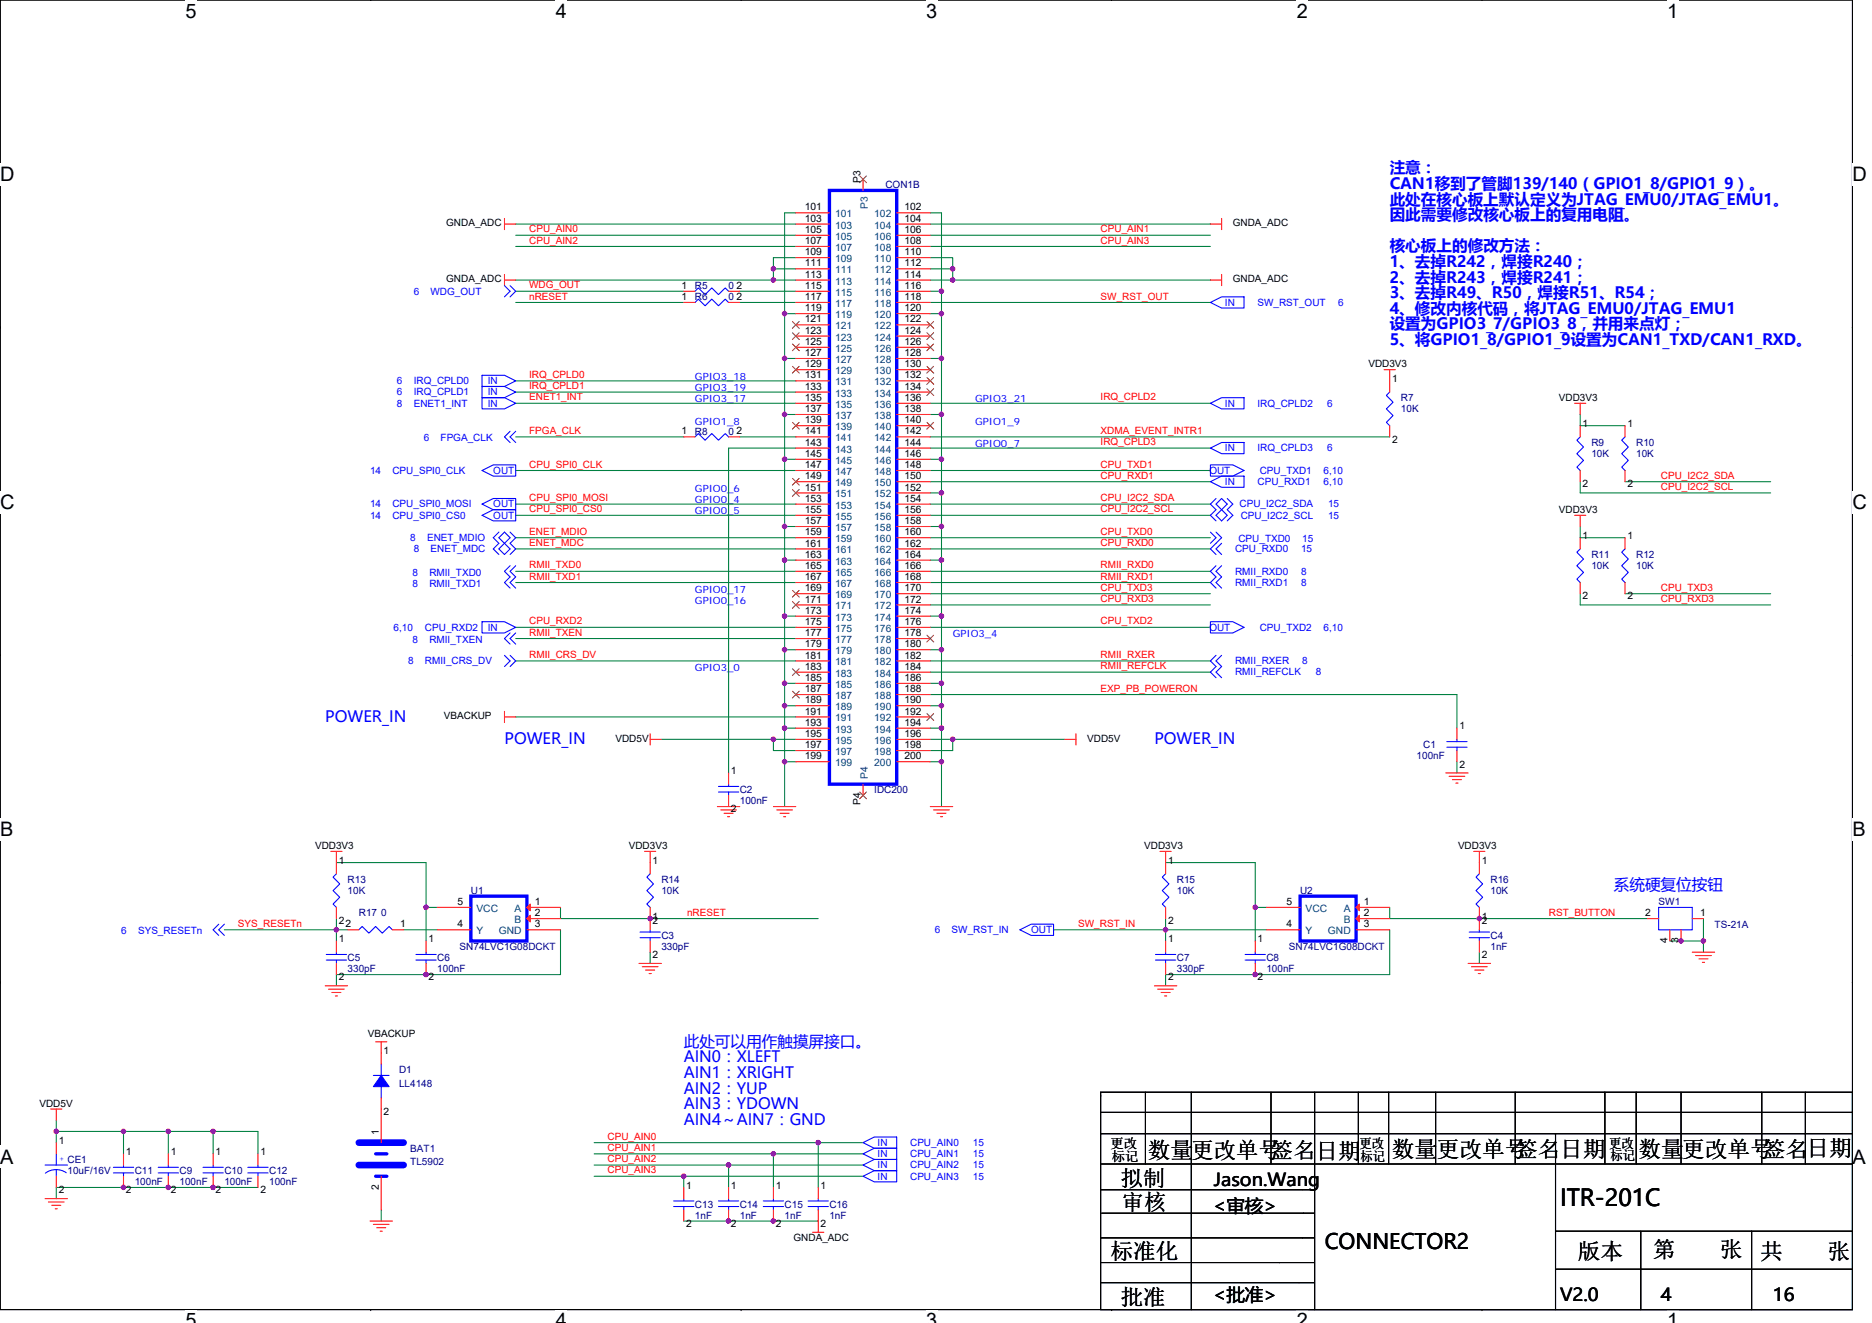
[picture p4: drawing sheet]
<svg xmlns="http://www.w3.org/2000/svg" width="297mm" height="210mm" viewBox="0 0 297 210" stroke-linecap="round" stroke-linejoin="round" font-family="sans-serif">
<path d="M0 0h293.9v207.9h-293.9z" fill="none" stroke="#000" stroke-width=".17"/>
<g fill="#fff">
<path d="M29.4 0h1.8v3.5h-1.8z"/>
<path d="M29.4 207.9h1.8v2h-1.8z"/>
</g>
<path d="M58.8 0h.1M58.8 207.9h.1" fill="none" stroke="#000" stroke-width=".17"/>
<g fill="#fff">
<path d="M88.2 0h1.8v3.5h-1.8z"/>
<path d="M88.2 207.9h1.8v2h-1.8z"/>
</g>
<path d="M117.6 0h.1M117.6 207.9h.1" fill="none" stroke="#000" stroke-width=".17"/>
<g fill="#fff">
<path d="M147 0h1.7v3.5h-1.7z"/>
<path d="M147 207.9h1.7v2h-1.7z"/>
</g>
<path d="M176.4 0h.1M176.4 207.9h.1" fill="none" stroke="#000" stroke-width=".17"/>
<g fill="#fff">
<path d="M205.8 0h1.7v3.5h-1.7z"/>
<path d="M205.8 207.9h1.7v2h-1.7z"/>
</g>
<path d="M235.2 0h.1M235.2 207.9h.1" fill="none" stroke="#000" stroke-width=".17"/>
<g fill="#fff">
<path d="M264.5 0h1.8v3.5h-1.8z"/>
<path d="M264.5 207.9h1.8v2h-1.8z"/>
<path d="M0 26h2.3v3.5h-2.3z"/>
<path d="M293.9 26h2.3v3.5h-2.3z"/>
<path d="M0 77.9h2.3v3.5h-2.3z"/>
<path d="M293.9 77.9h2.3v3.5h-2.3z"/>
</g>
<path d="M0 52h.1M293.9 52h.1" fill="none" stroke="#000" stroke-width=".17"/>
<g fill="#fff">
<path d="M0 129.9h2.1v3.5h-2.1z"/>
<path d="M293.9 129.9h2.1v3.5h-2.1z"/>
</g>
<path d="M0 103.9h.1M293.9 103.9h.1" fill="none" stroke="#000" stroke-width=".17"/>
<g fill="#fff">
<path d="M0 181.9h2.2v3.5h-2.2z"/>
<path d="M293.9 181.9h2.2v3.5h-2.2z"/>
</g>
<g fill="none" stroke="#000" stroke-width=".17">
<path d="M0 155.9h.1M293.9 155.9h.1M174.6 176.6h119.3M174.6 179.9h119.3M174.6 173.4h119.3v34.5h-119.3zM181.8 173.4v11.3M189 173.4v34.5M201.7 173.4v11.3M208.6 173.4v34.5M215.5 173.4v11.3M220.3 173.4v11.3M227.8 173.4v11.3"/>
<path d="M240.4 173.4v11.3M246.8 179.9v28M254.7 173.4v11.3M259.6 173.4v11.3M266.7 173.4v11.3M279.5 173.4v11.3M286.5 173.4v11.3M174.6 184.7h119.3M208.6 192.6h-33.8M208.6 188.8h-34M208.6 196.5h-34M246.8 195.4h47.1"/>
<path d="M260.3 195.4v12.5M277.9 195.4v12.5M174.6 200.4h28.5M208.6 203.6h-34M208.6 200.4h-5.7M246.8 201.4h47.1"/>
</g>
<g fill="none" stroke="#008040" stroke-width=".17">
<path d="M81.8 37.3h44.5M81.8 35.6h44.5M81.8 39.1h44.5M126.3 33.8h-1.8v16M147.6 35.6h44.5M147.6 33.8h1.8v12.4h-1.8M147.6 37.3h44.5M147.6 39.1h44.5M81.8 44.4h40.9M81.8 48h26.7M81.8 46.2h26.7M117.4 48h8.9"/>
<path d="M117.4 46.2h8.9M122.7 42.7h3.6M122.7 44.4h3.6M122.7 42.7v1.7M124.5 49.8h1.8M124.5 49.8v7.1h1.8M124.5 56.9v8.9h1.8M126.3 40.9h-3.6v1.8M147.6 44.4h3.6M147.6 48h44.5M147.6 40.9h3.6v1.8M147.6 42.7h3.6v1.7"/>
<path d="M147.6 49.8h1.8M147.6 56.9h1.8M149.4 56.9v8.9M149.4 46.2v3.6M149.4 49.8v7.1M151.2 44.4h40.9M81.8 60.5h44.5M81.8 64h44.5M81.8 62.2h44.5M81.8 74.7h44.5M81.8 69.3h26.7M117.4 69.3h8.9"/>
<path d="M124.5 65.8v7.1h1.8M124.5 72.9v10.7h1.8M126.3 71.1h-10.7v51.6M147.6 69.3h72.9M147.6 74.7h44.5M147.6 76.5h44.5M147.6 64h44.5M147.6 71.1h44.5M147.6 78.2h1.8M147.6 65.8h1.8M147.6 72.9h1.8M149.4 78.2v5.4"/>
<path d="M149.4 72.9v5.3M149.4 65.8v7.1M250.7 65.8v1.8h7.1M250.7 76.5v1.7h30.3M257.8 76.5h23.2M81.8 90.7h44.5M81.8 92.5h44.5M81.8 99.6h44.5M81.8 85.3h44.5M81.8 87.1h44.5M81.8 81.8h44.5M81.8 80h44.5"/>
<path d="M124.5 83.6v5.3h1.8M124.5 88.9v8.9h1.8M124.5 97.8v5.3h1.8M147.6 92.5h44.5M147.6 90.7h44.5M147.6 81.8h44.5M147.6 80h44.5M147.6 99.6h44.5M147.6 94.2h44.5M147.6 96h44.5M147.6 85.3h44.5M147.6 87.1h44.5"/>
<path d="M147.6 83.6h1.8M147.6 88.9h1.8M147.6 97.8h1.8M149.4 83.6v5.3M149.4 97.8v5.3M149.4 88.9v8.9M250.7 83.6v1.7h7.1M250.7 94.2v1.8h30.3M257.8 94.2h23.2M81.8 101.3h44.5M81.8 104.9h44.5M81.8 113.8h44.5"/>
<path d="M104.9 117.3h17.8v1.8h3.6M122.7 117.3h3.6M124.5 115.6v5.3M124.5 103.1v5.4h1.8M124.5 108.5v3.5h1.8M124.5 112v3.6h1.8M147.6 117.3h3.6v1.8h-3.6M147.6 104.9h44.5M147.6 106.7h44.5M147.6 110.2h83.6v5.4M147.6 103.1h1.8M147.6 108.5h1.8"/>
<path d="M147.6 112h1.8M147.6 115.6h1.8M149.4 103.1v5.4M149.4 108.5v7.1M149.4 115.6v5.3M151.2 117.3h17.7M53.4 136.9h14.2v7.1M124.5 120.9v7.1M124.5 120.9h1.8M147.6 120.9h1.8M149.4 120.9v7.1M185 136.9h14.2v7.1"/>
<path d="M231.2 120.9v1.8M35.6 147.6h17.8M53.4 147.6h1.8M53.4 147.6v1.8M53.4 145.8v1.8M64 147.6h5.4M67.6 144h1.8M67.6 144v5.4M88.9 147.6v7.1h-35.5v1.8M88.9 144v1.8h40.9M103.2 151.1v1.8M167.2 147.6h17.8"/>
<path d="M185 147.6h16M185 147.6v1.8M185 145.8v1.8M199.2 144h1.8M199.2 144v5.4M220.5 147.6v7.1h-35.5v1.8M220.5 144v1.8h40.9M234.7 151.1v1.8M265 149.4h5.3v1.7M270.3 145.8v3.6M8.9 179.6v1.8M8.9 179.6h10.7"/>
<path d="M8.9 177.8v1.8M19.6 179.6h7.1M19.6 179.6v3.5M26.7 179.6v3.5M26.7 179.6h7.1M33.8 179.6h7.1v3.5M33.8 179.6v3.5M40.9 188.5h-32v1.7M60.5 192v1.8M94.3 181.4h35.5v7.1M94.3 186.7h14.2v1.8M94.3 184.9h21.3v3.6"/>
<path d="M94.3 183.1h28.4v5.4M108.5 193.8h21.3M108.5 186.7h28.4M115.6 184.9h21.3M122.7 183.1h14.2M129.8 181.4h7.1"/>
</g>
<g fill="#f0f" stroke="#f0f" stroke-width=".17">
<circle cx="151.2" cy="117.3" r=".35"/>
<circle cx="149.4" cy="83.6" r=".35"/>
<circle cx="149.4" cy="108.4" r=".35"/>
<circle cx="149.4" cy="103.1" r=".35"/>
<circle cx="149.4" cy="65.8" r=".35"/>
<circle cx="122.7" cy="44.4" r=".35"/>
<circle cx="149.4" cy="46.2" r=".35"/>
<circle cx="199.2" cy="144" r=".35"/>
<circle cx="199.2" cy="154.7" r=".35"/>
<circle cx="234.7" cy="145.8" r=".35"/>
<circle cx="122.7" cy="193.8" r=".35"/>
<circle cx="115.6" cy="193.8" r=".35"/>
<circle cx="115.6" cy="184.9" r=".35"/>
<circle cx="122.7" cy="183.1" r=".35"/>
<circle cx="184.9" cy="147.6" r=".35"/>
<circle cx="129.8" cy="181.3" r=".35"/>
<circle cx="266.7" cy="149.3" r=".35"/>
<circle cx="270.3" cy="149.3" r=".35"/>
<circle cx="149.4" cy="78.2" r=".35"/>
<circle cx="149.4" cy="72.9" r=".35"/>
<circle cx="67.6" cy="144" r=".35"/>
<circle cx="67.6" cy="154.7" r=".35"/>
<circle cx="103.2" cy="145.8" r=".35"/>
<circle cx="53.4" cy="147.6" r=".35"/>
<circle cx="124.5" cy="120.9" r=".35"/>
<circle cx="124.5" cy="115.6" r=".35"/>
<circle cx="149.4" cy="120.9" r=".35"/>
<circle cx="149.4" cy="115.6" r=".35"/>
<circle cx="124.5" cy="56.9" r=".35"/>
<circle cx="124.5" cy="49.8" r=".35"/>
<circle cx="124.5" cy="65.8" r=".35"/>
<circle cx="124.5" cy="83.6" r=".35"/>
<circle cx="124.5" cy="72.9" r=".35"/>
<circle cx="124.5" cy="97.8" r=".35"/>
<circle cx="124.5" cy="88.9" r=".35"/>
<circle cx="124.5" cy="108.4" r=".35"/>
<circle cx="124.5" cy="103.1" r=".35"/>
<circle cx="124.5" cy="112" r=".35"/>
<circle cx="149.4" cy="56.9" r=".35"/>
<circle cx="149.4" cy="49.8" r=".35"/>
<circle cx="149.4" cy="97.8" r=".35"/>
<circle cx="149.4" cy="88.9" r=".35"/>
<circle cx="149.4" cy="112" r=".35"/>
<circle cx="122.7" cy="117.3" r=".35"/>
<circle cx="33.8" cy="179.6" r=".35"/>
<circle cx="26.7" cy="179.6" r=".35"/>
<circle cx="19.6" cy="179.6" r=".35"/>
<circle cx="108.5" cy="186.7" r=".35"/>
<circle cx="8.9" cy="179.6" r=".35"/>
<circle cx="19.6" cy="188.5" r=".35"/>
<circle cx="26.7" cy="188.5" r=".35"/>
<circle cx="33.8" cy="188.5" r=".35"/>
<circle cx="122.7" cy="42.7" r=".35"/>
<circle cx="151.2" cy="44.4" r=".35"/>
<circle cx="151.2" cy="42.7" r=".35"/>
</g>
<g fill="none" stroke="#f00" stroke-width=".17">
<path d="M80 35.6h1.8M80 34.7v1.7M126.3 33.8h5.3M126.3 35.6h5.3M126.3 37.3h5.3M126.3 39.1h5.3M136.9 28.4v1.8M142.3 33.8h5.3M142.3 35.6h5.3M142.3 37.3h5.3M142.3 39.1h5.3M192.1 35.6h1.7"/>
<path d="M193.8 34.7v1.7M80 44.4h1.8M80 43.6v1.7M108.5 46.2h1.8M108.5 48h1.8M115.6 46.2h1.8M115.6 48h1.8M126.3 40.9h5.3M126.3 42.7h5.3M126.3 44.4h5.3M126.3 46.2h5.3M126.3 48h5.3"/>
<path d="M126.3 49.8h5.3M126.3 51.6h5.3M126.3 53.3h5.3M126.3 55.1h5.3M126.3 56.9h5.3M126.3 58.7h5.3M142.3 40.9h5.3M142.3 42.7h5.3M142.3 44.4h5.3M142.3 46.2h5.3M142.3 48h5.3M142.3 49.8h5.3"/>
<path d="M142.3 51.6h5.3M142.3 53.3h5.3M142.3 55.1h5.3M142.3 56.9h5.3M142.3 58.7h5.3M192.1 44.4h1.7M193.8 43.6v1.7M219.6 58.7h1.8M220.5 58.7v3.5M108.5 69.3h1.8M115.6 69.3h1.8M126.3 60.5h5.3"/>
<path d="M126.3 62.2h5.3M126.3 64h5.3M126.3 65.8h5.3M126.3 67.6h5.3M126.3 69.3h5.3M126.3 71.1h5.3M126.3 72.9h5.3M126.3 74.7h5.3M126.3 76.5h5.3M126.3 78.2h5.3M142.3 60.5h5.3M142.3 62.2h5.3"/>
<path d="M142.3 64h5.3M142.3 65.8h5.3M142.3 67.6h5.3M142.3 69.3h5.3M142.3 71.1h5.3M142.3 72.9h5.3M142.3 74.7h5.3M142.3 76.5h5.3M142.3 78.2h5.3M220.5 67.6v1.7M249.8 64h1.8M250.7 67.6v1.7"/>
<path d="M250.7 74.7v1.8M250.7 64v1.8M257.8 67.6v1.7M257.8 74.7v1.8M126.3 80h5.3M126.3 81.8h5.3M126.3 83.6h5.3M126.3 85.3h5.3M126.3 87.1h5.3M126.3 88.9h5.3M126.3 90.7h5.3M126.3 92.5h5.3"/>
<path d="M126.3 94.2h5.3M126.3 96h5.3M126.3 97.8h5.3M126.3 99.6h5.3M142.3 80h5.3M142.3 81.8h5.3M142.3 83.6h5.3M142.3 85.3h5.3M142.3 87.1h5.3M142.3 88.9h5.3M142.3 90.7h5.3M142.3 92.5h5.3"/>
<path d="M142.3 94.2h5.3M142.3 96h5.3M142.3 97.8h5.3M142.3 99.6h5.3M249.8 81.8h1.8M250.7 85.3v1.8M250.7 92.5v1.7M250.7 81.8v1.8M257.8 85.3v1.8M257.8 92.5v1.7M80 113.8h1.8M80 112.9v1.8"/>
<path d="M103.2 116.5v1.7M103.2 117.3h1.7M126.3 101.3h5.3M126.3 103.1h5.3M126.3 104.9h5.3M126.3 106.7h5.3M126.3 108.5h5.3M126.3 110.2h5.3M126.3 112h5.3M126.3 113.8h5.3M126.3 115.6h5.3M126.3 117.3h5.3"/>
<path d="M126.3 119.1h5.3M142.3 101.3h5.3M142.3 103.1h5.3M142.3 104.9h5.3M142.3 106.7h5.3M142.3 108.5h5.3M142.3 110.2h5.3M142.3 112h5.3M142.3 113.8h5.3M142.3 115.6h5.3M142.3 117.3h5.3M142.3 119.1h5.3"/>
<path d="M168.9 117.3h1.8M170.7 116.5v1.7M231.2 115.6v1.7M231.2 119.1v1.8M52.5 135.1h1.8M53.4 135.1v3.6M102.3 135.1h1.8M103.2 135.1v3.6M113.8 128h3.6M114.4 128.5h2.5M114.9 129.1h1.4M115.4 129.6h.4"/>
<path d="M115.6 122.7v1.8M115.6 126.2v1.8M122.7 128h3.6M123.3 128.5h2.4M123.8 129.1h1.4M124.3 129.6h.4M126.3 120.9h5.3M136.9 124.5v1.7M142.3 120.9h5.3M147.6 128h3.6M148.1 128.5h2.5M148.7 129.1h1.4"/>
<path d="M149.2 129.6h.4M184.1 135.1h1.7M185 135.1v3.6M229.4 122.7h3.6M229.9 123.2h2.5M230.5 123.7h1.4M231 124.3h.3M233.8 135.1h1.8M234.7 135.1v3.6M51.6 156.5h3.6M52.1 157h2.5M52.7 157.5h1.4"/>
<path d="M53.2 158.1h.3M53.4 144v1.8M53.4 149.4v1.7M53.4 152.9v1.8M55.2 147.6h1.7M62.3 147.6h1.7M67.6 149.4v1.7M67.6 152.9v1.8M69.4 147.6h5.3M69.4 144h5.3M83.6 144h5.3M83.6 145.8h5.3"/>
<path d="M83.6 147.6h5.3M101.4 152.9h3.5M101.9 153.4h2.5M102.4 154h1.5M103 154.5h.3M103.2 144v3.6M103.2 149.4v1.7M183.2 156.5h3.5M183.7 157h2.5M184.2 157.5h1.5M184.8 158.1h.3M185 149.4v1.7"/>
<path d="M185 152.9v1.8M185 144v1.8M199.2 149.4v1.7M199.2 152.9v1.8M201 147.6h5.3M201 144h5.3M215.2 144h5.3M215.2 145.8h5.3M215.2 147.6h5.3M233 152.9h3.5M233.5 153.4h2.5M234 154h1.5"/>
<path d="M234.6 154.5h.3M234.7 144v3.6M234.7 149.4v1.7M261.4 145.8h1.8M265 147.6v1.8M266.7 147.6v1.8M268.5 145.8h1.8M268.5 151.1h3.6M269 151.7h2.5M269.6 152.2h1.4M270.1 152.7h.4M8 176h1.8"/>
<path d="M8.9 176v1.8M59.6 165.4h1.8M60.5 165.4v3.5M60.5 174.2v7.2M7.2 190.2h3.5M7.7 190.8h2.5M8.2 191.3h1.4M8.8 191.9h.3M8.9 181.4v1.7M8.9 186.7v1.8M19.6 183.1v1.8M19.6 186.7v1.8"/>
<path d="M26.7 183.1v1.8M26.7 186.7v1.8M33.8 183.1v1.8M33.8 186.7v1.8M40.9 183.1v1.8M40.9 186.7v1.8M58.7 193.8h3.6M59.2 194.3h2.5M59.8 194.9h1.4M60.3 195.4h.4M60.5 186.7v5.3M108.5 188.5v1.7"/>
<path d="M108.5 192v1.8M115.6 188.5v1.7M115.6 192v1.8M122.7 188.5v1.7M122.7 192v1.8M128.9 195.6h1.8M129.8 192v3.6M129.8 188.5v1.7"/>
</g>
<g fill="none" stroke="#00f" stroke-width=".17">
<path d="M76.5 59.6h3.5l1.8 .9-1.8 .8h-3.5zM80 45.3l.9 .9-.9 .9M80.9 45.3l.9 .9-.9 .9M110.3 46.2l.5-.5 1.1 1.1 1-1.1 1.1 1.1 1.1-1.1 .5 .5M110.3 48l.5-.5 1.1 1 1-1 1.1 1 1.1-1 .5 .5M192.1 48l1.7-.9h3.6v1.8h-3.6zM76.5 63.1h3.5l1.8 .9-1.8 .9h-3.5zM76.5 61.3h3.5l1.8 .9-1.8 .9h-3.5zM76.5 74.7l1.8-.9h3.5v1.8h-3.5zM80.9 68.5l-.9 .8 .9 .9M81.8 68.5l-.9 .8 .9 .9M110.3 69.3l.5-.5 1.1 1.1 1-1.1 1.1 1.1 1.1-1.1 .5 .5"/>
<path d="M192.1 73.8h3.5l1.8 .9-1.8 .9h-3.5zM192.1 76.5l1.7-.9h3.6v1.7h-3.6zM192.1 71.1l1.7-.9h3.6v1.8h-3.6zM192.1 64l1.7-.9h3.6v1.8h-3.6zM193 79.1l-.9 .9 .9 .9-.9 .9 .9 .9M194.7 79.1l.9 .9-.9 .9 .9 .9-.9 .9M220.5 62.2l-.5 .6 1 1-1 1.1 1 1.1-1 1 .5 .6M250.7 69.3l-.5 .6 1.1 1.1-1.1 1 1.1 1.1-1.1 1 .5 .6M257.8 69.3l-.5 .6 1.1 1.1-1.1 1 1.1 1.1-1.1 1 .5 .6M76.5 98.7h3.5l1.8 .9-1.8 .9h-3.5zM76.5 80l1.8-.9h3.5v1.8h-3.5zM76.5 81.8l1.8-.9h3.5v1.8h-3.5z"/>
<path d="M79.2 84.5l-.9 .8 .9 .9-.9 .9 .9 .9M79.2 87.1l.8-.9 .9 .9-.9 .9zM79.2 85.3l.8-.8 .9 .8-.9 .9zM80.9 84.5l.9 .8-.9 .9 .9 .9-.9 .9M80.9 89.8l-.9 .9 .9 .9-.9 .9 .9 .8M81.8 89.8l-.9 .9 .9 .9-.9 .9 .9 .8M192.1 84.5l.9 .8-.9 .9M192.1 98.7h3.5l1.8 .9-1.8 .9h-3.5zM193 89.8l-.9 .9 .9 .9-.9 .9 .9 .8M193 84.5l.8 .8-1.7 1.8 .9 .9M193 80l.8-.9 .9 .9-.9 .9zM193.8 89.8l-.8 .9 .8 .9-.8 .9 .8 .8"/>
<path d="M193.8 86.2l-.8 .9 .8 .9M193.8 80.9l.9 .9-.9 .9-.8-.9zM250.7 87.1l-.5 .6 1.1 1-1.1 1.1 1.1 1-1.1 1.1 .5 .6M257.8 87.1l-.5 .6 1.1 1-1.1 1.1 1.1 1-1.1 1.1 .5 .6M80 104l.9 .9-.9 .9M80.9 100.5l-.9 .8 .9 .9M80.9 104l.9 .9-.9 .9M81.8 100.5l-.9 .8 .9 .9M193 104l-.9 .9 .9 .9-.9 .9 .9 .9M193.8 104l-.8 .9 .8 .9-.8 .9 .8 .9M229.6 118.6h3.2M229.6 117.7h3.2"/>
<path d="M231.2 117.3v.4M231.2 118.6v.5M53.4 138.7l-.6 .5 1.1 1.1-1.1 1.1 1.1 1-1.1 1.1 .6 .5M103.2 138.7l-.6 .5 1.1 1.1-1.1 1.1 1.1 1-1.1 1.1 .6 .5M114 125.7h3.2M114 124.8h3.2M115.6 124.5v.3M115.6 125.7v.5M185 138.7l-.6 .5 1.1 1.1-1.1 1.1 1.1 1-1.1 1.1 .6 .5M234.7 138.7l-.5 .5 1.1 1.1-1.1 1.1 1.1 1-1.1 1.1 .5 .5M34.7 146.7l-.9 .9 .9 .9M35.6 146.7l-.9 .9 .9 .9"/>
<path d="M51.8 152.4h3.2M51.8 151.5h3.2M53.4 151.1v.4M53.4 152.4v.5M56.9 147.6l.6-.6 1 1.1 1.1-1.1 1.1 1.1 1-1.1 .6 .6M66 152.4h3.2M66 151.5h3.2M67.6 151.1v.4M67.6 152.4v.5M101.6 148.8h3.2M101.6 147.9h3.2M103.2 147.6v.3"/>
<path d="M103.2 148.8v.6M161.8 147.6l1.8-.9h3.6v1.8h-3.6zM183.3 152.4h3.3M183.3 151.5h3.3M185 151.1v.4M185 152.4v.5M197.6 152.4h3.2M197.6 151.5h3.2M199.2 151.1v.4M199.2 152.4v.5M233.1 148.8h3.2M233.1 147.9h3.2"/>
<path d="M234.7 147.6v.3M234.7 148.8v.6M263.2 144h5.3v3.6h-5.3zM59.2 170.7h2.5M60.5 172.5v1.7M60.5 168.9v1.8M7.2 184.9h3.5M8.9 185.6v1.1M8.9 183.1v1.8M10.5 186.1a2.83 2.83 0 0 0-3.3 .1M18 186.2h3.2M18 185.3h3.2"/>
<path d="M19.6 184.9v.4M19.6 186.2v.5M25.1 186.2h3.2M25.1 185.3h3.2M26.7 184.9v.4M26.7 186.2v.5M32.2 186.2h3.2M32.2 185.3h3.2M33.8 184.9v.4M33.8 186.2v.5M39.3 186.2h3.2M39.3 185.3h3.2"/>
<path d="M40.9 184.9v.4M40.9 186.2v.5M106.9 191.5h3.2M106.9 190.6h3.2M108.5 190.2v.4M108.5 191.5v.5M114 191.5h3.2M114 190.6h3.2M115.6 190.2v.4M115.6 191.5v.5M121.1 191.5h3.2M121.1 190.6h3.2"/>
<path d="M122.7 190.2v.4M122.7 191.5v.5M128.2 191.5h3.2M128.2 190.6h3.2M129.8 190.2v.4M129.8 191.5v.5M136.9 181.4l1.8-.9h3.6v1.7h-3.6zM136.9 183.1l1.8-.9h3.6v1.8h-3.6zM136.9 184.9l1.8-.9h3.6v1.8h-3.6zM136.9 186.7l1.8-.9h3.6v1.8h-3.6z"/>
</g>
<path d="M131.6 30.2h10.7v94.3h-10.7zM74.7 142.2h8.9v7.2h-8.9zM206.3 142.2h8.9v7.2h-8.9zM59.6 183.1h1.8M59.6 186.7h1.8" fill="none" stroke="#00f" stroke-width=".53"/>
<g fill="#f00" stroke="#f00" stroke-width=".17">
<path d="M83.6 144l.5-.5v1z"/>
<path d="M83.6 145.8l.5-.5v1z"/>
<path d="M215.2 144l.5-.5v1z"/>
<path d="M215.2 145.8l.5-.5v1z"/>
</g>
<path d="M56.9 181.4h7.1M56.9 184.9h7.1" fill="none" stroke="#00f" stroke-width="1.1"/>
<path d="M60.5 170.7l1.2 1.8h-2.5z" fill-rule="evenodd" fill="#00f" stroke="#00f" stroke-width=".17"/>
<g fill="none" stroke="#804000" stroke-width=".16">
<path d="M136.4 27.9l1.1 1.1M137.5 27.9l-1.1 1.1M125.7 51l1.1 1.1M125.7 52.8l1.1 1.1M125.7 54.6l1.1 1.1M125.7 58.1l1.1 1.1M126.8 51l-1.1 1.1M126.8 52.8l-1.1 1.1M126.8 54.6l-1.1 1.1M126.8 58.1l-1.1 1.1M147.1 51l1.1 1.1M147.1 52.8l1.1 1.1"/>
<path d="M147.1 54.6l1.1 1.1M147.1 58.1l1.1 1.1M147.1 59.9l1.1 1.1M148.1 51l-1 1.1M148.1 52.8l-1 1.1M148.1 54.6l-1 1.1M148.1 58.1l-1 1.1M148.1 59.9l-1 1.1M125.7 67l1.1 1.1M125.7 75.9l1.1 1.1M125.7 77.7l1.1 1.1M126.8 67l-1.1 1.1"/>
<path d="M126.8 75.9l-1.1 1.1M126.8 77.7l-1.1 1.1M147.1 61.7l1.1 1.1M147.1 67l1.1 1.1M148.1 61.7l-1 1.1M148.1 67l-1 1.1M125.7 93.7l1.1 1.1M125.7 95.5l1.1 1.1M126.8 93.7l-1.1 1.1M126.8 95.5l-1.1 1.1M125.7 106.2l1.1 1M125.7 109.7l1.1 1.1"/>
<path d="M126.8 106.2l-1.1 1M126.8 109.7l-1.1 1.1M147.1 100.8l1.1 1.1M147.1 113.3l1.1 1M148.1 100.8l-1 1.1M148.1 113.3l-1 1M136.4 125.7l1.1 1.1M137.5 125.7l-1.1 1.1"/>
</g>
<text font-size="3.7" x="247.5" y="191.5">ITR-201C</text>
<g font-size="3.5">
<text x="182.1" y="183.8">数量更改单号签名</text>
<text x="208.8" y="184">日期</text>
<text x="220.9" y="183.6">数量</text>
<text x="228" y="183.6">更改单号</text>
<text x="240.4" y="183.6">签名</text>
<text x="247.5" y="183.6">日期</text>
<text x="260" y="183.6">数量</text>
<text x="266.9" y="183.6">更改单号签名</text>
<text x="286.7" y="183.5">日期</text>
<text x="177.8" y="188.3">拟制</text>
<text x="178" y="192">审核</text>
<text x="176.2" y="199.8">标准化</text>
<text x="250.4" y="199.8">版本</text>
<text x="262.3" y="199.5">第　　张</text>
<text x="279.4" y="199.8">共　　张</text>
<text x="177.8" y="207.1">批准</text>
</g>
<text font-size="3.4" x="210.2" y="198.2">CONNECTOR2</text>
<g font-size="3.2">
<text x="29.4" y="2.8">5</text>
<text x="88.2" y="2.8">4</text>
<text x="147" y="2.8">3</text>
<text x="205.8" y="2.8">2</text>
<text x="264.5" y="2.8">1</text>
<text x="0" y="28.8">D</text>
<text x="293.9" y="28.8">D</text>
<text x="0" y="80.8">C</text>
<text x="293.9" y="80.8">C</text>
<text x="0" y="132.7">B</text>
<text x="293.9" y="132.7">B</text>
<text x="0" y="184.7">A</text>
<text x="293.9" y="184.7">A</text>
<text x="29.4" y="210.7">5</text>
<text x="88.2" y="210.7">4</text>
<text x="147" y="210.7">3</text>
<text x="205.8" y="210.7">2</text>
<text x="264.5" y="210.7">1</text>
</g>
<g font-size="2.8">
<text x="192.6" y="188.2">Jason.Wang</text>
<text x="192.4" y="192.3">&lt;审核&gt;</text>
<text x="192.4" y="206.5">&lt;批准&gt;</text>
<text x="247.5" y="206.5">V2.0</text>
<text x="263.5" y="206.5">4</text>
<text x="281.3" y="206.5">16</text>
</g>
<g font-size="2.5" fill="#00f">
<text x="220.5" y="27.5">注意：</text>
<text x="220.5" y="30">CAN1移到了管脚139/140（GPIO1_8/GPIO1_9）。</text>
<text x="220.5" y="32.5">此处在核心板上默认定义为JTAG_EMU0/JTAG_EMU1。</text>
<text x="220.5" y="34.9">因此需要修改核心板上的复用电阻。</text>
<text x="220.5" y="39.9">核心板上的修改方法：</text>
<text x="220.5" y="42.4">1、去掉R242，焊接R240；</text>
<text x="220.5" y="44.9">2、去掉R243，焊接R241；</text>
<text x="220.5" y="47.3">3、去掉R49、R50，焊接R51、R54；</text>
<text x="220.5" y="49.8">4、修改内核代码，将JTAG_EMU0/JTAG_EMU1</text>
<text x="220.5" y="52.3">设置为GPIO3_7/GPIO3_8，并用来点灯；</text>
<text x="220.5" y="54.8">5、将GPIO1_8/GPIO1_9设置为CAN1_TXD/CAN1_RXD。</text>
<text x="51.6" y="114.6">POWER_IN</text>
<text x="80" y="118.1">POWER_IN</text>
<text x="183.2" y="118.1">POWER_IN</text>
<text x="256.1" y="141.2">系统硬复位按钮</text>
<text x="108.5" y="166.1">此处可以用作触摸屏接口。</text>
<text x="108.5" y="168.6">AIN0：XLEFT</text>
<text x="108.5" y="171.1">AIN1：XRIGHT</text>
<text x="108.5" y="173.6">AIN2：YUP</text>
<text x="108.5" y="176">AIN3：YDOWN</text>
<text x="108.5" y="178.5">AIN4～AIN7：GND</text>
</g>
<g font-size="2.1">
<text x="176.2" y="182.2">更改</text>
<text x="176.4" y="184.3">标记</text>
<text x="215.7" y="182.2">更改</text>
<text x="215.9" y="184.3">标记</text>
<text x="255.4" y="182.2">更改</text>
<text x="255.5" y="184.1">标记</text>
</g>
<g font-size="1.6">
<text x="136.6" y="29" transform="rotate(-90 136.6 29)">P3</text>
<text x="70.8" y="35.9">GNDA_ADC</text>
<text x="127.7" y="33.4">101</text>
<text x="127.7" y="35.2">103</text>
<text x="143.5" y="33.4">102</text>
<text x="143.5" y="35.2">104</text>
<text x="195.6" y="35.9">GNDA_ADC</text>
<text x="127.7" y="37">105</text>
<text x="127.7" y="38.7">107</text>
<text x="127.7" y="40.5">109</text>
<text x="143.5" y="37">106</text>
<text x="143.5" y="38.7">108</text>
<text x="143.5" y="40.5">110</text>
<text x="70.8" y="44.8">GNDA_ADC</text>
<text x="108.1" y="45.8">1</text>
<text x="108.1" y="47.6">1</text>
<text x="116.9" y="45.8">2</text>
<text x="116.9" y="47.6">2</text>
<text x="127.7" y="42.3">111</text>
<text x="127.7" y="44.1">113</text>
<text x="127.7" y="45.8">115</text>
<text x="127.7" y="47.6">117</text>
<text x="143.5" y="42.3">112</text>
<text x="143.5" y="44.1">114</text>
<text x="143.5" y="45.8">116</text>
<text x="143.5" y="47.6">118</text>
<text x="195.6" y="44.8">GNDA_ADC</text>
<text x="127.7" y="49.4">119</text>
<text x="127.7" y="51.2">121</text>
<text x="127.7" y="53">123</text>
<text x="143.5" y="49.4">120</text>
<text x="143.5" y="51.2">122</text>
<text x="143.5" y="53">124</text>
<text x="127.7" y="54.7">125</text>
<text x="127.7" y="56.5">127</text>
<text x="127.7" y="58.3">129</text>
<text x="143.5" y="54.7">126</text>
<text x="143.5" y="56.5">128</text>
<text x="143.5" y="58.3">130</text>
<text x="217.1" y="58.3">VDD3V3</text>
<text x="127.7" y="60.1">131</text>
<text x="127.7" y="61.8">133</text>
<text x="127.7" y="63.6">135</text>
<text x="127.7" y="65.4">137</text>
<text x="143.5" y="60.1">132</text>
<text x="143.5" y="61.8">134</text>
<text x="143.5" y="63.6">136</text>
<text x="143.5" y="65.4">138</text>
<text x="220.9" y="60.6">1</text>
<text x="247.4" y="63.6">VDD3V3</text>
<text x="108.1" y="69">1</text>
<text x="116.9" y="69">2</text>
<text x="127.7" y="67.2">139</text>
<text x="127.7" y="69">141</text>
<text x="127.7" y="70.7">143</text>
<text x="143.5" y="67.2">140</text>
<text x="143.5" y="69">142</text>
<text x="143.5" y="70.7">144</text>
<text x="220.9" y="70.3">2</text>
<text x="251.1" y="67.8">1</text>
<text x="258.2" y="67.8">1</text>
<text x="127.7" y="72.5">145</text>
<text x="127.7" y="74.3">147</text>
<text x="127.7" y="76.1">149</text>
<text x="127.7" y="77.9">151</text>
<text x="143.5" y="72.5">146</text>
<text x="143.5" y="74.3">148</text>
<text x="143.5" y="76.1">150</text>
<text x="143.5" y="77.9">152</text>
<text x="251.1" y="77.4">2</text>
<text x="258.2" y="77.4">2</text>
<text x="127.7" y="79.6">153</text>
<text x="127.7" y="81.4">155</text>
<text x="127.7" y="83.2">157</text>
<text x="143.5" y="79.6">154</text>
<text x="143.5" y="81.4">156</text>
<text x="143.5" y="83.2">158</text>
<text x="247.4" y="81.4">VDD3V3</text>
<text x="127.7" y="85">159</text>
<text x="127.7" y="86.7">161</text>
<text x="127.7" y="88.5">163</text>
<text x="143.5" y="85">160</text>
<text x="143.5" y="86.7">162</text>
<text x="143.5" y="88.5">164</text>
<text x="251.1" y="85.5">1</text>
<text x="258.2" y="85.5">1</text>
<text x="127.7" y="90.3">165</text>
<text x="127.7" y="92.1">167</text>
<text x="127.7" y="93.9">169</text>
<text x="127.7" y="95.6">171</text>
<text x="143.5" y="90.3">166</text>
<text x="143.5" y="92.1">168</text>
<text x="143.5" y="93.9">170</text>
<text x="143.5" y="95.6">172</text>
<text x="251.1" y="95.1">2</text>
<text x="258.2" y="95.1">2</text>
<text x="127.7" y="97.4">173</text>
<text x="127.7" y="99.2">175</text>
<text x="127.7" y="101">177</text>
<text x="143.5" y="97.4">174</text>
<text x="143.5" y="99.2">176</text>
<text x="143.5" y="101">178</text>
<text x="127.7" y="102.7">179</text>
<text x="127.7" y="104.5">181</text>
<text x="127.7" y="106.3">183</text>
<text x="143.5" y="102.7">180</text>
<text x="143.5" y="104.5">182</text>
<text x="143.5" y="106.3">184</text>
<text x="127.7" y="108.1">185</text>
<text x="127.7" y="109.9">187</text>
<text x="127.7" y="111.6">189</text>
<text x="127.7" y="113.4">191</text>
<text x="143.5" y="108.1">186</text>
<text x="143.5" y="109.9">188</text>
<text x="143.5" y="111.6">190</text>
<text x="143.5" y="113.4">192</text>
<text x="70.4" y="114.2">VBACKUP</text>
<text x="97.7" y="117.7">VDD5V</text>
<text x="127.7" y="115.2">193</text>
<text x="127.7" y="117">195</text>
<text x="127.7" y="118.7">197</text>
<text x="143.5" y="115.2">194</text>
<text x="143.5" y="117">196</text>
<text x="143.5" y="118.7">198</text>
<text x="172.5" y="117.7">VDD5V</text>
<text x="231.6" y="115.8">1</text>
<text x="116" y="122.9">1</text>
<text x="127.7" y="120.5">199</text>
<text x="143.5" y="120.5">200</text>
<text x="231.6" y="121.8">2</text>
<text x="116" y="128.9">2</text>
<text x="136.6" y="127.7" transform="rotate(-90 136.6 127.7)">P4</text>
<text x="50" y="134.8">VDD3V3</text>
<text x="53.8" y="137.1">1</text>
<text x="99.8" y="134.8">VDD3V3</text>
<text x="103.5" y="137.1">1</text>
<text x="181.6" y="134.8">VDD3V3</text>
<text x="185.3" y="137.1">1</text>
<text x="231.3" y="134.8">VDD3V3</text>
<text x="235.1" y="137.1">1</text>
<text x="72.6" y="143.6">5</text>
<text x="84.9" y="143.6">1</text>
<text x="204.1" y="143.6">5</text>
<text x="216.4" y="143.6">1</text>
<text x="53.8" y="146.7">2</text>
<text x="53.8" y="149.5">1</text>
<text x="54.8" y="147.2">2</text>
<text x="63.5" y="147.2">1</text>
<text x="68" y="149.5">1</text>
<text x="72.6" y="147.2">4</text>
<text x="84.9" y="147.2">3</text>
<text x="84.9" y="145.4">2</text>
<text x="103.5" y="146.7">2</text>
<text x="103.5" y="146">1</text>
<text x="185.3" y="149.5">1</text>
<text x="185.3" y="146.7">2</text>
<text x="199.6" y="149.5">1</text>
<text x="204.1" y="147.2">4</text>
<text x="216.4" y="145.4">2</text>
<text x="216.4" y="147.2">3</text>
<text x="235.1" y="146.7">2</text>
<text x="235.1" y="146">1</text>
<text x="261" y="145.4">2</text>
<text x="264.6" y="149.7" transform="rotate(-90 264.6 149.7)">4</text>
<text x="266.4" y="149.7" transform="rotate(-90 266.4 149.7)">3</text>
<text x="269.8" y="145.4">1</text>
<text x="53.8" y="155.6">2</text>
<text x="68" y="155.6">2</text>
<text x="103.5" y="152">2</text>
<text x="185.3" y="155.6">2</text>
<text x="199.6" y="155.6">2</text>
<text x="235.1" y="152">2</text>
<text x="58.4" y="164.6">VBACKUP</text>
<text x="60.9" y="167.3">1</text>
<text x="6.3" y="175.7">VDD5V</text>
<text x="60.9" y="176.9">2</text>
<text x="9.3" y="181.5">1</text>
<text x="20" y="183.3">1</text>
<text x="27.1" y="183.3">1</text>
<text x="34.2" y="183.3">1</text>
<text x="41.3" y="183.3">1</text>
<text x="60.1" y="180.1" transform="rotate(-90 60.1 180.1)">1</text>
<text x="9.3" y="189.4">2</text>
<text x="20" y="189.4">2</text>
<text x="27.1" y="189.4">2</text>
<text x="34.2" y="189.4">2</text>
<text x="41.3" y="189.4">2</text>
<text x="60.1" y="188.8" transform="rotate(-90 60.1 188.8)">2</text>
<text x="108.9" y="188.7">1</text>
<text x="116" y="188.7">1</text>
<text x="123.1" y="188.7">1</text>
<text x="130.2" y="188.7">1</text>
<text x="108.9" y="194.7">2</text>
<text x="116" y="194.7">2</text>
<text x="123.1" y="194.7">2</text>
<text x="125.9" y="197">GNDA_ADC</text>
<text x="130.2" y="194.7">2</text>
</g>
<g font-size="1.6" fill="#000080">
<text x="140.5" y="29.9">CON1B</text>
<text x="110.3" y="45.9">R5</text>
<text x="110.3" y="47.6">R6</text>
<text x="115.6" y="45.9">0</text>
<text x="115.6" y="47.6">0</text>
<text x="222.3" y="63.6">R7</text>
<text x="222.3" y="65.4">10K</text>
<text x="110.3" y="69">R8</text>
<text x="115.6" y="69">0</text>
<text x="252.5" y="70.8">R9</text>
<text x="259.6" y="70.8">R10</text>
<text x="252.5" y="72.5">10K</text>
<text x="259.6" y="72.5">10K</text>
<text x="252.5" y="88.5">R11</text>
<text x="259.6" y="88.5">R12</text>
<text x="252.5" y="90.3">10K</text>
<text x="259.6" y="90.3">10K</text>
<text x="225.8" y="118.8">C1</text>
<text x="117.4" y="125.9">C2</text>
<text x="138.7" y="125.9">IDC200</text>
<text x="224.8" y="120.5">100nF</text>
<text x="117.4" y="127.7">100nF</text>
<text x="55.2" y="140.1">R13</text>
<text x="55.2" y="141.9">10K</text>
<text x="74.7" y="141.9">U1</text>
<text x="104.9" y="140.1">R14</text>
<text x="104.9" y="141.9">10K</text>
<text x="186.7" y="140.1">R15</text>
<text x="186.7" y="141.9">10K</text>
<text x="206.3" y="141.9">U2</text>
<text x="236.5" y="140.1">R16</text>
<text x="236.5" y="141.9">10K</text>
<text x="263.2" y="143.7">SW1</text>
<text x="56.9" y="145.4">R17 0</text>
<text x="104.9" y="149">C3</text>
<text x="236.5" y="149">C4</text>
<text x="272.1" y="147.2">TS-21A</text>
<text x="55.2" y="152.5">C5</text>
<text x="55.2" y="154.3">330pF</text>
<text x="69.4" y="152.5">C6</text>
<text x="69.4" y="154.3">100nF</text>
<text x="72.9" y="150.8">SN74LVC1G08DCKT</text>
<text x="104.9" y="150.8">330pF</text>
<text x="186.7" y="152.5">C7</text>
<text x="186.7" y="154.3">330pF</text>
<text x="201" y="152.5">C8</text>
<text x="201" y="154.3">100nF</text>
<text x="204.5" y="150.8">SN74LVC1G08DCKT</text>
<text x="236.5" y="150.8">1nF</text>
<text x="63.3" y="170.3">D1</text>
<text x="63.3" y="172.5">LL4148</text>
<text x="10.7" y="184.6">CE1</text>
<text x="65.1" y="182.8">BAT1</text>
<text x="65.1" y="184.9">TL5902</text>
<text x="10.7" y="186.3">10uF/16V</text>
<text x="21.4" y="186.3">C11</text>
<text x="21.4" y="188.1">100nF</text>
<text x="28.5" y="186.3">C9</text>
<text x="28.5" y="188.1">100nF</text>
<text x="35.6" y="186.3">C10</text>
<text x="35.6" y="188.1">100nF</text>
<text x="42.7" y="186.3">C12</text>
<text x="42.7" y="188.1">100nF</text>
<text x="110.3" y="191.7">C13</text>
<text x="117.4" y="191.7">C14</text>
<text x="124.5" y="191.7">C15</text>
<text x="131.6" y="191.7">C16</text>
<text x="110.3" y="193.4">1nF</text>
<text x="117.4" y="193.4">1nF</text>
<text x="124.5" y="193.4">1nF</text>
<text x="131.6" y="193.4">1nF</text>
</g>
<g font-size="1.6" fill="#004080">
<text x="132.5" y="34.5">101</text>
<text x="137.7" y="33.1" transform="rotate(-90 137.7 33.1)">P3</text>
<text x="138.7" y="34.5">102</text>
<text x="132.5" y="36.3">103</text>
<text x="132.5" y="38.1">105</text>
<text x="132.5" y="39.8">107</text>
<text x="132.5" y="41.6">109</text>
<text x="138.7" y="36.3">104</text>
<text x="138.7" y="38.1">106</text>
<text x="138.7" y="39.8">108</text>
<text x="138.7" y="41.6">110</text>
<text x="132.5" y="43.4">111</text>
<text x="132.5" y="45.2">113</text>
<text x="132.5" y="46.9">115</text>
<text x="138.7" y="43.4">112</text>
<text x="138.7" y="45.2">114</text>
<text x="138.7" y="46.9">116</text>
<text x="132.5" y="48.7">117</text>
<text x="132.5" y="50.5">119</text>
<text x="132.5" y="52.3">121</text>
<text x="138.7" y="48.7">118</text>
<text x="138.7" y="50.5">120</text>
<text x="138.7" y="52.3">122</text>
<text x="132.5" y="54.1">123</text>
<text x="132.5" y="55.8">125</text>
<text x="132.5" y="57.6">127</text>
<text x="132.5" y="59.4">129</text>
<text x="138.7" y="54.1">124</text>
<text x="138.7" y="55.8">126</text>
<text x="138.7" y="57.6">128</text>
<text x="138.7" y="59.4">130</text>
<text x="132.5" y="61.2">131</text>
<text x="132.5" y="62.9">133</text>
<text x="132.5" y="64.7">135</text>
<text x="138.7" y="61.2">132</text>
<text x="138.7" y="62.9">134</text>
<text x="138.7" y="64.7">136</text>
<text x="132.5" y="66.5">137</text>
<text x="132.5" y="68.3">139</text>
<text x="132.5" y="70.1">141</text>
<text x="132.5" y="71.8">143</text>
<text x="138.7" y="66.5">138</text>
<text x="138.7" y="68.3">140</text>
<text x="138.7" y="70.1">142</text>
<text x="138.7" y="71.8">144</text>
<text x="132.5" y="73.6">145</text>
<text x="132.5" y="75.4">147</text>
<text x="132.5" y="77.2">149</text>
<text x="138.7" y="73.6">146</text>
<text x="138.7" y="75.4">148</text>
<text x="138.7" y="77.2">150</text>
<text x="132.5" y="79">151</text>
<text x="132.5" y="80.7">153</text>
<text x="132.5" y="82.5">155</text>
<text x="138.7" y="79">152</text>
<text x="138.7" y="80.7">154</text>
<text x="138.7" y="82.5">156</text>
<text x="132.5" y="84.3">157</text>
<text x="132.5" y="86.1">159</text>
<text x="132.5" y="87.8">161</text>
<text x="132.5" y="89.6">163</text>
<text x="138.7" y="84.3">158</text>
<text x="138.7" y="86.1">160</text>
<text x="138.7" y="87.8">162</text>
<text x="138.7" y="89.6">164</text>
<text x="132.5" y="91.4">165</text>
<text x="132.5" y="93.2">167</text>
<text x="132.5" y="95">169</text>
<text x="138.7" y="91.4">166</text>
<text x="138.7" y="93.2">168</text>
<text x="138.7" y="95">170</text>
<text x="132.5" y="96.7">171</text>
<text x="132.5" y="98.5">173</text>
<text x="132.5" y="100.3">175</text>
<text x="138.7" y="96.7">172</text>
<text x="138.7" y="98.5">174</text>
<text x="138.7" y="100.3">176</text>
<text x="132.5" y="102.1">177</text>
<text x="132.5" y="103.8">179</text>
<text x="132.5" y="105.6">181</text>
<text x="132.5" y="107.4">183</text>
<text x="138.7" y="102.1">178</text>
<text x="138.7" y="103.8">180</text>
<text x="138.7" y="105.6">182</text>
<text x="138.7" y="107.4">184</text>
<text x="132.5" y="109.2">185</text>
<text x="132.5" y="111">187</text>
<text x="132.5" y="112.7">189</text>
<text x="138.7" y="109.2">186</text>
<text x="138.7" y="111">188</text>
<text x="138.7" y="112.7">190</text>
<text x="132.5" y="114.5">191</text>
<text x="132.5" y="116.3">193</text>
<text x="132.5" y="118.1">195</text>
<text x="132.5" y="119.8">197</text>
<text x="138.7" y="114.5">192</text>
<text x="138.7" y="116.3">194</text>
<text x="138.7" y="118.1">196</text>
<text x="138.7" y="119.8">198</text>
<text x="132.5" y="121.6">199</text>
<text x="137.7" y="123.6" transform="rotate(-90 137.7 123.6)">P4</text>
<text x="138.7" y="121.6">200</text>
<text x="75.6" y="148.3">Y</text>
<text x="75.6" y="144.7">VCC</text>
<text x="79.1" y="148.3">GND</text>
<text x="81.6" y="144.7">A</text>
<text x="81.6" y="146.5">B</text>
<text x="207.2" y="148.3">Y</text>
<text x="207.2" y="144.7">VCC</text>
<text x="210.7" y="148.3">GND</text>
<text x="213.2" y="144.7">A</text>
<text x="213.2" y="146.5">B</text>
</g>
<g font-size="1.6" fill="#f00">
<text x="84" y="36.9">CPU_AIN0</text>
<text x="84" y="38.7">CPU_AIN2</text>
<text x="174.6" y="36.9">CPU_AIN1</text>
<text x="174.6" y="38.7">CPU_AIN3</text>
<text x="84" y="47.6">nRESET</text>
<text x="84" y="45.8">WDG_OUT</text>
<text x="174.6" y="47.5">SW_RST_OUT</text>
<text x="84" y="60">IRQ_CPLD0</text>
<text x="84" y="63.5">ENET1_INT</text>
<text x="84" y="61.8">IRQ_CPLD1</text>
<text x="174.6" y="63.5">IRQ_CPLD2</text>
<text x="84" y="68.9">FPGA_CLK</text>
<text x="174.6" y="68.9">XDMA_EVENT_INTR1</text>
<text x="174.6" y="70.7">IRQ_CPLD3</text>
<text x="84" y="74.2">CPU_SPI0_CLK</text>
<text x="174.6" y="74.2">CPU_TXD1</text>
<text x="174.6" y="76">CPU_RXD1</text>
<text x="263.5" y="76">CPU_I2C2_SDA</text>
<text x="263.5" y="77.8">CPU_I2C2_SCL</text>
<text x="84" y="81.3">CPU_SPI0_CS0</text>
<text x="84" y="79.5">CPU_SPI0_MOSI</text>
<text x="174.6" y="79.5">CPU_I2C2_SDA</text>
<text x="174.6" y="81.3">CPU_I2C2_SCL</text>
<text x="84" y="84.9">ENET_MDIO</text>
<text x="84" y="86.7">ENET_MDC</text>
<text x="174.6" y="84.9">CPU_TXD0</text>
<text x="174.6" y="86.7">CPU_RXD0</text>
<text x="84" y="90.2">RMII_TXD0</text>
<text x="84" y="92">RMII_TXD1</text>
<text x="174.6" y="93.8">CPU_TXD3</text>
<text x="174.6" y="95.5">CPU_RXD3</text>
<text x="174.6" y="92">RMII_RXD1</text>
<text x="174.6" y="90.2">RMII_RXD0</text>
<text x="263.5" y="93.8">CPU_TXD3</text>
<text x="263.5" y="95.5">CPU_RXD3</text>
<text x="84" y="100.9">RMII_TXEN</text>
<text x="84" y="99.1">CPU_RXD2</text>
<text x="174.6" y="99.1">CPU_TXD2</text>
<text x="84" y="104.4">RMII_CRS_DV</text>
<text x="174.6" y="104.4">RMII_RXER</text>
<text x="174.6" y="106.2">RMII_REFCLK</text>
<text x="174.6" y="109.8">EXP_PB_POWERON</text>
<text x="37.7" y="147.1">SYS_RESETn</text>
<text x="109" y="145.4">nRESET</text>
<text x="171.1" y="147.1">SW_RST_IN</text>
<text x="245.8" y="145.3">RST_BUTTON</text>
<text x="96.4" y="184.4">CPU_AIN2</text>
<text x="96.4" y="182.7">CPU_AIN1</text>
<text x="96.4" y="180.9">CPU_AIN0</text>
<text x="96.4" y="186.2">CPU_AIN3</text>
</g>
<g font-size="1.6" fill="#00f">
<text x="65.7" y="46.8">6</text>
<text x="68.3" y="46.8">WDG_OUT</text>
<text x="194.4" y="48.5">IN</text>
<text x="199.5" y="48.5">SW_RST_OUT</text>
<text x="212.3" y="48.5">6</text>
<text x="63" y="64.5">8</text>
<text x="63" y="61">6</text>
<text x="63" y="62.8">6</text>
<text x="65.7" y="64.5">ENET1_INT</text>
<text x="65.7" y="61">IRQ_CPLD0</text>
<text x="65.7" y="62.8">IRQ_CPLD1</text>
<text x="77.4" y="64.5">IN</text>
<text x="77.4" y="61">IN</text>
<text x="77.4" y="62.8">IN</text>
<text x="110.3" y="60.3">GPIO3_18</text>
<text x="110.3" y="62.1">GPIO3_19</text>
<text x="110.3" y="63.8">GPIO3_17</text>
<text x="154.7" y="63.8">GPIO3_21</text>
<text x="194.4" y="64.5">IN</text>
<text x="199.5" y="64.5">IRQ_CPLD2</text>
<text x="210.6" y="64.5">6</text>
<text x="67.2" y="70">6</text>
<text x="69.9" y="70">FPGA_CLK</text>
<text x="110.3" y="67.4">GPIO1_8</text>
<text x="154.7" y="71">GPIO0_7</text>
<text x="154.7" y="67.4">GPIO1_9</text>
<text x="194.4" y="71.6">IN</text>
<text x="199.5" y="71.6">IRQ_CPLD3</text>
<text x="210.6" y="71.6">6</text>
<text x="58.7" y="75.2">14</text>
<text x="62.3" y="75.2">CPU_SPI0_CLK</text>
<text x="78.3" y="75.2">OUT</text>
<text x="191.9" y="75.2">OUT</text>
<text x="194.4" y="77">IN</text>
<text x="199.5" y="77">CPU_RXD1</text>
<text x="199.9" y="75.2">CPU_TXD1</text>
<text x="210" y="77">6,10</text>
<text x="210" y="75.2">6,10</text>
<text x="58.7" y="80.5">14</text>
<text x="58.7" y="82.3">14</text>
<text x="62.3" y="80.5">CPU_SPI0_MOSI</text>
<text x="62.3" y="82.3">CPU_SPI0_CS0</text>
<text x="78.3" y="80.5">OUT</text>
<text x="78.3" y="82.3">OUT</text>
<text x="110.3" y="78.1">GPIO0_6</text>
<text x="110.3" y="79.8">GPIO0_4</text>
<text x="110.3" y="81.6">GPIO0_5</text>
<text x="196.7" y="80.5">CPU_I2C2_SDA</text>
<text x="196.9" y="82.3">CPU_I2C2_SCL</text>
<text x="210.7" y="82.3">15</text>
<text x="210.7" y="80.5">15</text>
<text x="65.1" y="85.9">8</text>
<text x="65.7" y="87.7">8</text>
<text x="67.8" y="85.9">ENET_MDIO</text>
<text x="68.3" y="87.7">ENET_MDC</text>
<text x="196" y="87.7">CPU_RXD0</text>
<text x="196.5" y="86">CPU_TXD0</text>
<text x="206.5" y="87.7">15</text>
<text x="206.6" y="86">15</text>
<text x="65.5" y="91.4">8</text>
<text x="65.5" y="93.2">8</text>
<text x="68.1" y="91.4">RMII_TXD0</text>
<text x="68.1" y="93.2">RMII_TXD1</text>
<text x="110.3" y="94.1">GPIO0_17</text>
<text x="110.3" y="95.8">GPIO0_16</text>
<text x="196" y="91.2">RMII_RXD0</text>
<text x="196" y="93">RMII_RXD1</text>
<text x="206.5" y="91.2">8</text>
<text x="206.5" y="93">8</text>
<text x="62.4" y="100.1">6,10</text>
<text x="67.4" y="100.1">CPU_RXD2</text>
<text x="77.4" y="100.1">IN</text>
<text x="151.2" y="101.2">GPIO3_4</text>
<text x="191.9" y="100.1">OUT</text>
<text x="199.9" y="100.1">CPU_TXD2</text>
<text x="210" y="100.1">6,10</text>
<text x="64.8" y="105.4">8</text>
<text x="65.5" y="102">8</text>
<text x="67.4" y="105.4">RMII_CRS_DV</text>
<text x="68.1" y="102">RMII_TXEN</text>
<text x="110.3" y="106.5">GPIO3_0</text>
<text x="196" y="105.4">RMII_RXER</text>
<text x="196" y="107.2">RMII_REFCLK</text>
<text x="206.6" y="105.4">8</text>
<text x="208.8" y="107.2">8</text>
<text x="19.2" y="148.3">6</text>
<text x="21.9" y="148.3">SYS_RESETn</text>
<text x="148.3" y="148.1">6</text>
<text x="151" y="148.1">SW_RST_IN</text>
<text x="163.6" y="148.1">OUT</text>
<text x="139.3" y="181.9">IN</text>
<text x="139.3" y="183.7">IN</text>
<text x="139.3" y="185.4">IN</text>
<text x="144.4" y="181.9">CPU_AIN0</text>
<text x="144.4" y="183.7">CPU_AIN1</text>
<text x="144.4" y="185.4">CPU_AIN2</text>
<text x="154.4" y="181.9">15</text>
<text x="154.4" y="183.7">15</text>
<text x="154.4" y="185.4">15</text>
<text x="139.3" y="187.2">IN</text>
<text x="144.4" y="187.2">CPU_AIN3</text>
<text x="154.4" y="187.2">15</text>
</g>
<text font-size="1.2" fill="#00f" x="9.5" y="184.3">+</text>
</svg>
